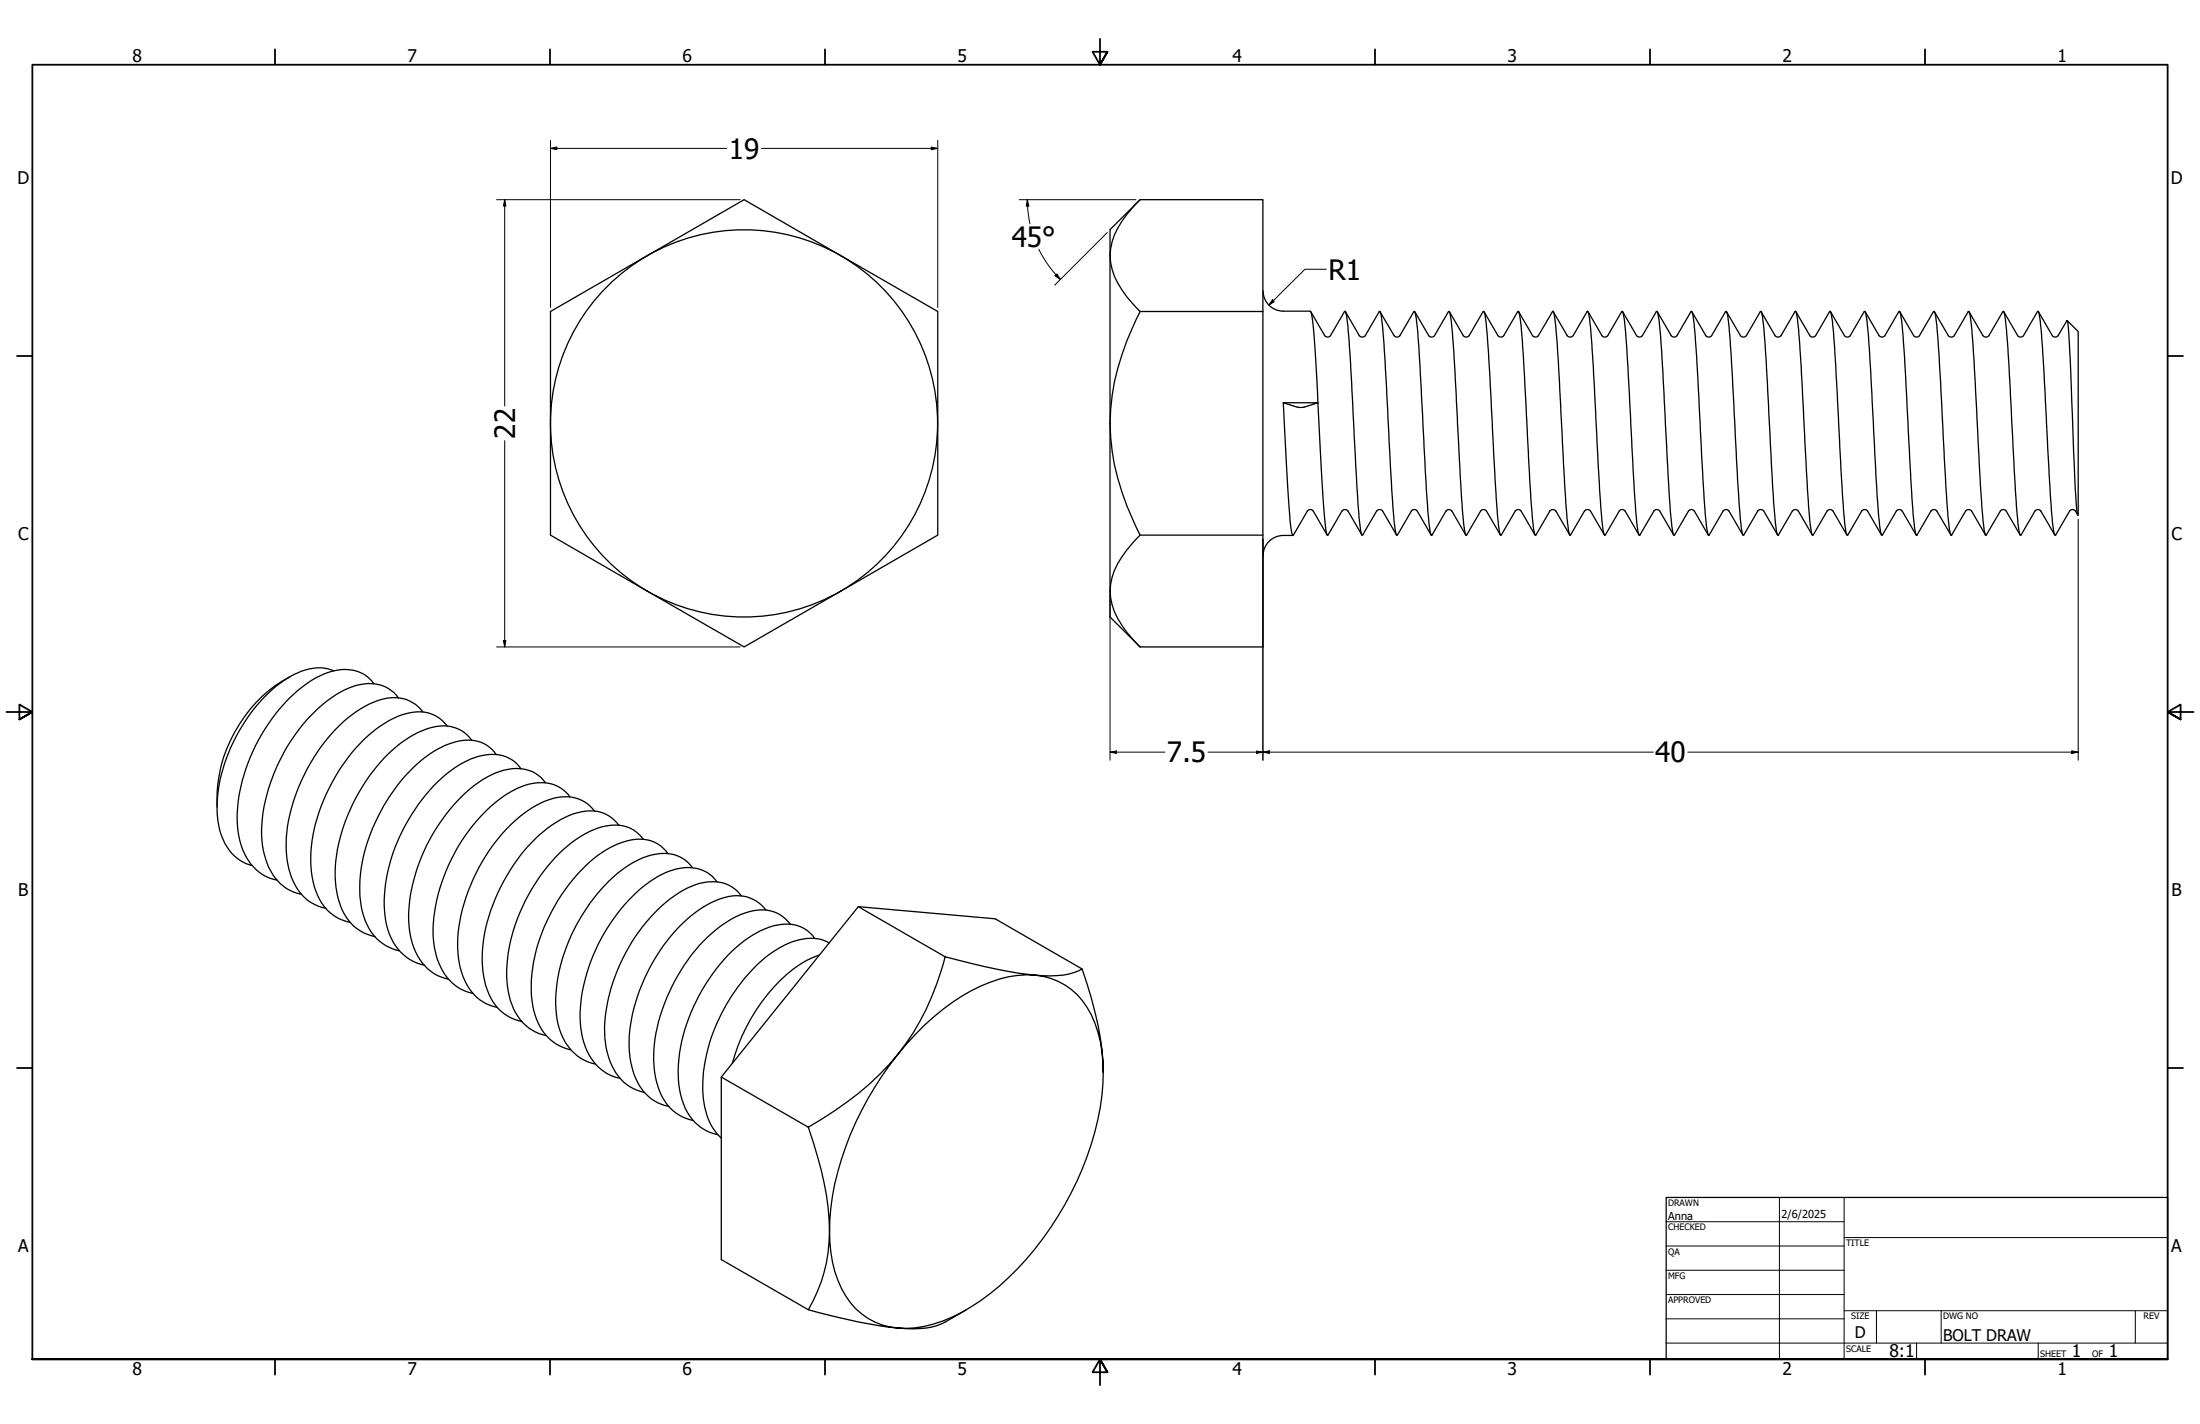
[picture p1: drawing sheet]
<svg xmlns="http://www.w3.org/2000/svg" width="864mm" height="559mm" viewBox="0 0 864 559" stroke-linecap="round" stroke-linejoin="round" font-family="sans-serif">
<!-- layer: Visible (ANSI) -->
<g fill="none" stroke="#000" stroke-width=".51">
<path d="M447.5 78.4h48.2v175.5h-48.2M447.5 78.4l-1.4 1.4a38.7 38.7 0 0 0-9.5 15.1 21.7 21.7 0 0 0 3.8 18.9l2 2.8 5.1 5.6a94.4 94.4 0 0 0-11.5 49.4 102.6 102.6 0 0 0 11.5 38.4l-1.4 1.5a38.7 38.7 0 0 0-9.5 15 21.7 21.7 0 0 0 3.8 18.9l2 2.8 5.1 5.7M447.5 78.4l-11.8 11.7v152l11.8 11.8M495.8 114.1a8 8 0 0 0 8 8h10.5M447.5 122.2h48.2M514.3 122.2a28 28 0 0 1 1.6 10.1l3 55.1a155.9 155.9 0 0 0 2.1 22.5h.3l5.5-9.4a1.49 1.49 0 0 1 2.3 0l5.5 9.4M514.5 122.3l5.5 9.4a1.43 1.43 0 0 0 2.3 0l5.6-9.5a3.9 3.9 0 0 1 .9 3.1l1.4 17.1 2.4 47.4a132 132 0 0 0 1.9 19.9l.4 .4 5.5-9.6a1.49 1.49 0 0 1 2.3 0l5.5 9.4M528.1 122.3l5.5 9.4a1.49 1.49 0 0 0 2.3 0l5.6-9.5a8.2 8.2 0 0 1 1.1 5l1.2 15.2 2.4 47.4a149.5 149.5 0 0 0 1.9 19.9l.2 .4 .3-.2 5.4-9.4a1.43 1.43 0 0 1 2.3 0l5.5 9.4M541.7 122.3l5.5 9.4a1.43 1.43 0 0 0 2.3 0l5.6-9.5a9.6 9.6 0 0 1 1.1 5l1.3 17.2 2.3 45.4a122.3 122.3 0 0 0 2 20.2l.4-.1 5.4-9.4a1.43 1.43 0 0 1 2.3 0l5.5 9.4M555.4 122.3l5.4 9.4a1.43 1.43 0 0 0 2.3 0l5.5-9.4M568.6 122.4l.3-.1a104.5 104.5 0 0 1 2 20.1l2.5 47.4a109 109 0 0 0 2 20.2l.4-.1 5.4-9.4a1.43 1.43 0 0 1 2.3 0l5.5 9.4M569 122.3l5.4 9.4a1.43 1.43 0 0 0 2.3 0l5.5-9.4"/>
<path d="M582.2 122.4l.1-.2a3.4 3.4 0 0 1 .9 3.1l1.7 23.1 2.1 41.4a109 109 0 0 0 2 20.2l.3-.1 5.5-9.4a1.43 1.43 0 0 1 2.3 0l5.5 9.4M582.5 122.3l5.5 9.4a1.43 1.43 0 0 0 2.3 0l5.6-9.5a3.9 3.9 0 0 1 .9 3.1l1.2 15.2 2.6 49.3a109 109 0 0 0 2 20.2l.3-.1 5.5-9.4a1.49 1.49 0 0 1 2.3 0l5.5 9.4M596.1 122.3l5.5 9.4a1.43 1.43 0 0 0 2.3 0l5.6-9.5a3.9 3.9 0 0 1 .9 3.1l1.4 17.1 2.4 47.4a134.9 134.9 0 0 0 1.9 19.9l.4 .4 5.5-9.6a1.49 1.49 0 0 1 2.3 0l5.5 9.4M609.7 122.3l5.5 9.4a1.49 1.49 0 0 0 2.3 0l5.6-9.5h.2a93 93 0 0 1 1.9 18.3l2.6 49.3a132 132 0 0 0 1.9 19.9l.2 .4 .3-.2 5.4-9.4a1.43 1.43 0 0 1 2.3 0l5.5 9.4M623.4 122.3l5.4 9.4a1.43 1.43 0 0 0 2.3 0l5.5-9.4 .3-.1a109 109 0 0 1 2 20.2l2.5 47.4a116.9 116.9 0 0 0 2 20.1h.4l5.4-9.4a1.43 1.43 0 0 1 2.3 0l5.5 9.4M637 122.3l5.4 9.4a1.43 1.43 0 0 0 2.3 0l5.6-9.5a7.8 7.8 0 0 1 1.1 5l1.4 19.2 2.2 43.4a109 109 0 0 0 2 20.2l.4-.1 5.4-9.4a1.43 1.43 0 0 1 2.3 0l5.5 9.4M650.6 122.3l5.4 9.4a1.43 1.43 0 0 0 2.3 0l5.6-9.5a3.9 3.9 0 0 1 .9 3.1l1.3 15.3 2.4 47.3a128.2 128.2 0 0 0 2.1 22.1l.3-.1 5.5-9.4a1.43 1.43 0 0 1 2.3 0l5.4 9.4M664.1 122.3l5.5 9.4a1.43 1.43 0 0 0 2.3 0l5.5-9.4M677.4 122.4l.1-.2a3.4 3.4 0 0 1 .9 3.1l1.2 15.2 2.6 49.3a137.7 137.7 0 0 0 1.9 20l.4 .3 5.5-9.6a1.49 1.49 0 0 1 2.3 0l5.5 9.4M677.7 122.3l5.5 9.4a1.49 1.49 0 0 0 2.3 0l5.6-9.5a3.9 3.9 0 0 1 .9 3.1l1.4 17.1 2.5 49.3a99.7 99.7 0 0 0 1.9 18.3l.3 .1 5.5-9.6a1.49 1.49 0 0 1 2.3 0l5.5 9.4M691.3 122.3l5.5 9.4a1.49 1.49 0 0 0 2.3 0l5.5-9.4 .3-.1a93 93 0 0 1 1.9 18.3l2.6 49.3a132 132 0 0 0 1.9 19.9l.3 .4 5.6-9.6a1.43 1.43 0 0 1 2.3 0l5.5 9.4M705 122.3l5.4 9.4a1.43 1.43 0 0 0 2.3 0l5.5-9.4 .3-.1a109 109 0 0 1 2 20.2l2.5 47.4a132 132 0 0 0 1.9 19.9l.2 .4 .3-.2 5.4-9.4a1.43 1.43 0 0 1 2.3 0l5.5 9.4"/>
<path d="M718.6 122.3l5.4 9.4a1.43 1.43 0 0 0 2.3 0l5.6-9.5a7.8 7.8 0 0 1 1.1 5l1.4 19.2 2.2 43.4a109 109 0 0 0 2 20.2l.3-.1 5.5-9.4a1.43 1.43 0 0 1 2.3 0l5.5 9.4M732.2 122.3l5.4 9.4a1.43 1.43 0 0 0 2.3 0l5.6-9.5a4.3 4.3 0 0 1 .9 3.1l1.2 15.2 2.5 47.4a128.2 128.2 0 0 0 2.1 22.1l.3-.1 5.5-9.4a1.43 1.43 0 0 1 2.3 0l5.5 9.4M745.7 122.3l5.5 9.4a1.43 1.43 0 0 0 2.3 0l5.5-9.4M759 122.4l.1-.2a3.4 3.4 0 0 1 .9 3.1l1.2 15.3 2.6 49.2a134.9 134.9 0 0 0 1.9 19.9l.4 .4 5.5-9.6a1.49 1.49 0 0 1 2.3 0l5.5 9.4M759.3 122.3l5.5 9.4a1.49 1.49 0 0 0 2.3 0l5.5-9.4M772.6 122.4l.1-.2a3.4 3.4 0 0 1 .9 3.1l1.4 17.1 2.5 49.3a99.7 99.7 0 0 0 1.9 18.3l.3 .1 5.5-9.6a1.43 1.43 0 0 1 2.3 0l5.5 9.4M772.9 122.3l5.5 9.4a1.49 1.49 0 0 0 2.3 0l5.5-9.4M786.2 122.4l.1-.2a8.8 8.8 0 0 1 1.1 5l1.3 17.1 2.3 45.5a122.3 122.3 0 0 0 2 20.2l.4-.1 5.4-9.4a1.43 1.43 0 0 1 2.3 0l5.5 9.4M786.6 122.3l5.4 9.4a1.43 1.43 0 0 0 2.3 0l5.5-9.4 .3-.1a109 109 0 0 1 2 20.2l2.5 47.4a134.9 134.9 0 0 0 1.9 19.9l.3 .4 5.6-9.6a1.43 1.43 0 0 1 2.3 0l.9 1.6M800.2 122.3l5.4 9.4a1.43 1.43 0 0 0 2.3 0l3.6-5.9a496.9 496.9 0 0 1 2.1 40.7l.9 22.9a61.7 61.7 0 0 0 1.2 12.7l.1-72-4.3-4.3M503.7 158.1h13.6l-6.4 1.8-1.7-.1zM503.7 158.1l1.6 29.3a155.7 155.7 0 0 0 2.1 22.5h.3l5.5-9.4a1.43 1.43 0 0 1 2.3 0l5.5 9.4"/>
<path d="M216.1 166.1v43.9l38 22 38 21.9 38-21.9M216.1 166.1v-43.9l76-43.8 76 43.8v87.8l-38 22M216.1 166.1a76 76 0 0 0 113.9 65.9M216.1 166.1a76 76 0 0 1 114-65.7 76 76 0 0 1 0 131.5M447.5 210h48.2M507.6 210.1a12.6 12.6 0 0 0-7.8 1.1 8 8 0 0 0-4 6.9M113.7 265.6a55.7 55.7 0 0 0-28.5 51.2M131 263.2a18.2 18.2 0 0 0-15.6 1.5 58.2 58.2 0 0 0-24.2 27.2 52.9 52.9 0 0 0-5.1 33.2 18.3 18.3 0 0 0 12.8 14.6M146.8 268.3a14.5 14.5 0 0 0-16.4-4.9 46.6 46.6 0 0 0-22.5 17 67.8 67.8 0 0 0-14.7 43.6 24.2 24.2 0 0 0 9.8 19.2 15.2 15.2 0 0 0 5.7 2.2M156.4 273.9a14.4 14.4 0 0 0-16.4-5 46.7 46.7 0 0 0-22.5 17.1 70.3 70.3 0 0 0-14.8 41.5 27.6 27.6 0 0 0 7.5 19.4 16.7 16.7 0 0 0 8.1 4M166 279.4a14.7 14.7 0 0 0-18-4.4 52.1 52.1 0 0 0-24.9 22.5 65.2 65.2 0 0 0-10.6 37.6 25 25 0 0 0 8.5 18.3l4 2.2 3 .8M175.6 285a14.2 14.2 0 0 0-16.3-4.9 45.6 45.6 0 0 0-22.5 17 69 69 0 0 0-14.8 41.5 26.9 26.9 0 0 0 7.4 19.4l1.2 1a16.1 16.1 0 0 0 6.9 3"/>
<path d="M185.2 290.6a14.6 14.6 0 0 0-17.9-4.5 52.1 52.1 0 0 0-25 22.5 65.2 65.2 0 0 0-10.6 37.6 23.9 23.9 0 0 0 8.5 18.3l2.6 1.6 4.4 1.4M194.8 296.1a13.8 13.8 0 0 0-16.3-4.9 45.6 45.6 0 0 0-22.5 17 67.8 67.8 0 0 0-14.7 43.5 24.2 24.2 0 0 0 8.6 18.3l4 2.2 2.9 .9M204.5 301.6a13.7 13.7 0 0 0-14.8-5.2 38.9 38.9 0 0 0-21 13.7 67.8 67.8 0 0 0-17.8 47.2 22.5 22.5 0 0 0 11.2 19.9l4.3 1.5M214.1 307.1a14.5 14.5 0 0 0-16.4-4.8 43.8 43.8 0 0 0-21 15.2 69.5 69.5 0 0 0-16.3 43.3 25.7 25.7 0 0 0 8.7 20.3 15.1 15.1 0 0 0 6.9 3.1M223.7 312.7a14 14 0 0 0-14.8-5.2 39.6 39.6 0 0 0-21 13.7 70.3 70.3 0 0 0-17.9 45.2 26.3 26.3 0 0 0 8.7 20.3l3.9 2.2 3 .9M233.4 318.3a15 15 0 0 0-18.1-4.4 52.8 52.8 0 0 0-24.9 22.5 67.9 67.9 0 0 0-10.8 35.5 26.2 26.2 0 0 0 8.7 20.4l2.6 1.6 4.4 1.5M243 323.8a14.2 14.2 0 0 0-16.4-4.8 45.6 45.6 0 0 0-22.5 16.9 71 71 0 0 0-14.8 39.4 28.9 28.9 0 0 0 6.3 20.5l2.3 2 2.6 1.6 4.4 1.5M252.5 329.4a13.7 13.7 0 0 0-14.8-5.2 42.2 42.2 0 0 0-22.5 15.5 69.5 69.5 0 0 0-16.3 43.3 25.9 25.9 0 0 0 8.6 20.4l1.3 .8a15.2 15.2 0 0 0 5.7 2.2M262.2 335a13.9 13.9 0 0 0-16.4-4.9 42.7 42.7 0 0 0-20.9 15.1 68.4 68.4 0 0 0-16.3 45.4 23.8 23.8 0 0 0 9.8 19.2l2.8 1.3 2.9 .9M271.8 340.5a13.7 13.7 0 0 0-14.8-5.2 38.9 38.9 0 0 0-21 13.7 69.8 69.8 0 0 0-17.9 45.1 25.4 25.4 0 0 0 8.7 20.4l4 2.2 2.9 .9M281.4 346a14.5 14.5 0 0 0-16.4-4.9 46 46 0 0 0-22.4 17.1 67.5 67.5 0 0 0-14.8 43.6 24.2 24.2 0 0 0 9.8 19.1 15.2 15.2 0 0 0 5.7 2.2M291 351.6a13.9 13.9 0 0 0-14.8-5.3 39.6 39.6 0 0 0-21 13.8 69.8 69.8 0 0 0-17.8 45.2 25.9 25.9 0 0 0 8.6 20.3l4 2.2 2.9 .9"/>
<path d="M300.7 357.1a14.8 14.8 0 0 0-18.1-4.4 52.8 52.8 0 0 0-24.9 22.5 67.9 67.9 0 0 0-10.7 35.6 26.2 26.2 0 0 0 8.6 20.4l2.6 1.6 4.4 1.3M336.9 355.8l34.1 19.7M310.3 362.7a14.7 14.7 0 0 0-18-4.4 50.9 50.9 0 0 0-23.7 20.4 66 66 0 0 0-11.9 39.6 24.1 24.1 0 0 0 8.5 18.4l2.6 1.6 4.4 1.4M319.8 368.3a13.6 13.6 0 0 0-14.7-5.3 42.2 42.2 0 0 0-22.6 15.5 69.3 69.3 0 0 0-16.2 43.4 26.2 26.2 0 0 0 7.4 19.4l2.4 1.7a15.2 15.2 0 0 0 5.7 2.3M321.6 374.8a45.5 45.5 0 0 0-20.3 15.4 74.3 74.3 0 0 0-13.8 27.1M325.4 370l-.9-.5a16.1 16.1 0 0 0-13.4 0 47.9 47.9 0 0 0-21.3 17.7 65.8 65.8 0 0 0-13.7 44 23.8 23.8 0 0 0 7.1 15.5M371 375.5a240.3 240.3 0 0 0 35.2 7.2 47.9 47.9 0 0 0-28.8 8.3 100.4 100.4 0 0 0-24.9 22.7 100.6 100.6 0 0 0 18.5-38.2zM424.8 380.2l-34.1-19.6-53.8-4.8-53.8 66.9v71.6l34.2 19.7M283.1 422.7l34.2 19.6M433.1 420.9a45.7 45.7 0 0 0-8.2-28.2 26.4 26.4 0 0 0-18.7-10 30.3 30.3 0 0 0 18.6-2.5 143.1 143.1 0 0 1 8.1 36.2 102.4 102.4 0 0 1-12.4 51.7 113.8 113.8 0 0 1-39.3 44.7 47.6 47.6 0 0 1-28.7 8.3 31 31 0 0 0 18.5-2.3l8.3-4.8M317.3 442.3a129 129 0 0 0 35.2-28.6 122.5 122.5 0 0 0-26.4 60.3l-.5 8.9a128.1 128.1 0 0 0-8.3-40.6zM325.6 482.9a43.2 43.2 0 0 0 10.3 30.6 26.3 26.3 0 0 0 16.6 7.6 206.1 206.1 0 0 1-35.2-7.1 60.1 60.1 0 0 0 8.3-31.1z"/>
</g>
<!-- layer: Border (ANSI) -->
<g fill="none" stroke="#000" stroke-width=".7">
<path d="M107.9 19.4v6M215.9 19.4v6M323.8 19.4v6M431.8 15.2v10.2l-2.9-5.1h5.8l-2.9 5.1 2.9-5.1M539.8 19.4v6M647.7 19.4v6M755.6 19.4v6M6.7 139.7h6M850.9 139.7h6M2.5 279.4h10.2l-5.1-2.9v5.8l5.1-2.9-5.1 2.9M861.1 279.4h-10.2l5.1-2.9v5.8l-5.1-2.9 5.1 2.9M6.7 419.1h6"/>
<path d="M850.9 419.1h6M12.7 533.4v-508h838.2v508h-838.2h838.2M107.9 533.4v6M215.9 533.4v6M323.8 533.4v6M434.7 538.5l-2.9-5.1 2.9 5.1h-5.8l2.9-5.1v10.2M539.8 533.4v6M647.7 533.4v6M755.6 533.4v6"/>
</g>
<!-- layer: Title (ANSI) -->
<g fill="none" stroke="#000" stroke-width=".39">
<path d="M654 479.4h69.9M698.5 469.9v63.5M723.9 469.9v63.5M654 488.9h69.9M654 498.5h69.9M723.9 485.6h127M654 508h69.9M654 517.5h69.9M723.9 514.3h127M736.6 514.3v12.7M762 514.3v12.7M838.2 514.3v12.7"/>
<path d="M654 527h196.9M752.3 527v6.4M800.1 527v6.4"/>
</g>
<path d="M654 469.9h196.9v63.5h-196.9z" fill="none" stroke="#000" stroke-width=".51"/>
<!-- layer: Dimension (ANSI) -->
<g fill="none" stroke="#000" stroke-width=".39">
<path d="M216.1 58.2l2.5-.5v1zM216.1 58.2h69.2M216.1 55.1v65.5M298.9 58.2h69.2M365.6 57.7l2.5 .5-2.5 .5zM368.1 55.1v65.5M194.9 78.4h95.6M198.1 78.4l.5 2.4h-1zM198.1 78.4v80.9M400.1 78.4h45.8M403.3 78.4l.6 2.4-1.1 .1zM403.3 78.4l.3 5.1 .7 4.4"/>
<path d="M407.8 97.8l2.1 3.9a44.2 44.2 0 0 0 6.3 8M434.7 91.2l-20.7 20.7M414.1 108.2l.8-.7 1.3 2.2zM499.5 117.6l.7 .8-2.1 1.4zM520.6 105.7h-8.3l-14.2 14.1M198.1 172.9v81M495.7 211.6v86.7M815.8 203.7v94.6M435.7 233.6v64.7M194.9 253.9h95.6M197.6 251.4h1l-.5 2.5zM435.7 295.1l2.6-.4v1z"/>
<path d="M435.7 295.1h21.6M474.2 295.1h174.8M493.3 294.7l2.4 .4-2.4 .6zM495.7 295.1l2.6-.5v1.1zM662.6 295.1h153.2M813.2 294.6l2.6 .5-2.6 .6z"/>
</g>
<path d="M216.1 58.2l2.5-.5v1zM365.6 57.7l2.5 .5-2.5 .5zM198.1 78.4l.5 2.4h-1zM403.3 78.4l.6 2.4-1.1 .1zM414.1 108.2l.8-.7 1.3 2.2zM499.5 117.6l.7 .8-2.1 1.4zM197.6 251.4h1l-.5 2.5zM435.7 295.1l2.6-.4v1zM493.3 294.7l2.4 .4-2.4 .6zM495.7 295.1l2.6-.5v1.1zM813.2 294.6l2.6 .5-2.6 .6z" fill="#000"/>
<g font-size="11">
<text x="286.1" y="62.2">19</text>
<text x="397.1" y="96.8">45°</text>
<text x="521.5" y="109.7">R1</text>
<text x="202.2" y="172.1" transform="rotate(-90 202.2 172.1)">22</text>
<text x="458.1" y="299.1">7.5</text>
<text x="649.7" y="299.1">40</text>
</g>
<g font-size="6.9">
<text x="52.1" y="24.4">8</text>
<text x="160" y="24.4">7</text>
<text x="268" y="24.4">6</text>
<text x="375.9" y="24.4">5</text>
<text x="483.9" y="24.4">4</text>
<text x="591.8" y="24.4">3</text>
<text x="699.8" y="24.4">2</text>
<text x="807.7" y="24.4">1</text>
<text x="6.9" y="72.3">D</text>
<text x="852.1" y="72.3">D</text>
<text x="7.1" y="212">C</text>
<text x="852.4" y="212">C</text>
<text x="7.2" y="351.7">B</text>
<text x="852.4" y="351.7">B</text>
<text x="7.1" y="491.4">A</text>
<text x="852.3" y="491.4">A</text>
<text x="741.7" y="532.5">8:1</text>
<text x="813.2" y="532.6">1</text>
<text x="827.8" y="532.6">1</text>
<text x="52.1" y="539.4">8</text>
<text x="160" y="539.4">7</text>
<text x="268" y="539.4">6</text>
<text x="375.9" y="539.4">5</text>
<text x="483.9" y="539.4">4</text>
<text x="591.8" y="539.4">3</text>
<text x="699.8" y="539.4">2</text>
<text x="807.7" y="539.4">1</text>
</g>
<g font-size="6.3">
<text x="728.1" y="524.9">D</text>
<text x="762.8" y="526.2">BOLT DRAW</text>
</g>
<g font-size="4.3">
<text x="654.8" y="478.6">Anna</text>
<text x="699.3" y="478">2/6/2025</text>
</g>
<g font-size="3.5">
<text x="654.8" y="473.2">DRAWN</text>
<text x="654.8" y="482.8">CHECKED</text>
<text x="724.7" y="488.9">TITLE</text>
<text x="654.8" y="492.3">QA</text>
<text x="654.8" y="501.8">MFG</text>
<text x="654.8" y="511.4">APPROVED</text>
<text x="726.7" y="517.7">SIZE</text>
<text x="762.8" y="517.7">DWG NO</text>
<text x="841.4" y="517.7">REV</text>
<text x="724.7" y="530.4">SCALE</text>
<text x="800.9" y="532.6">SHEET</text>
<text x="821.3" y="532.6">OF</text>
</g>
</svg>
